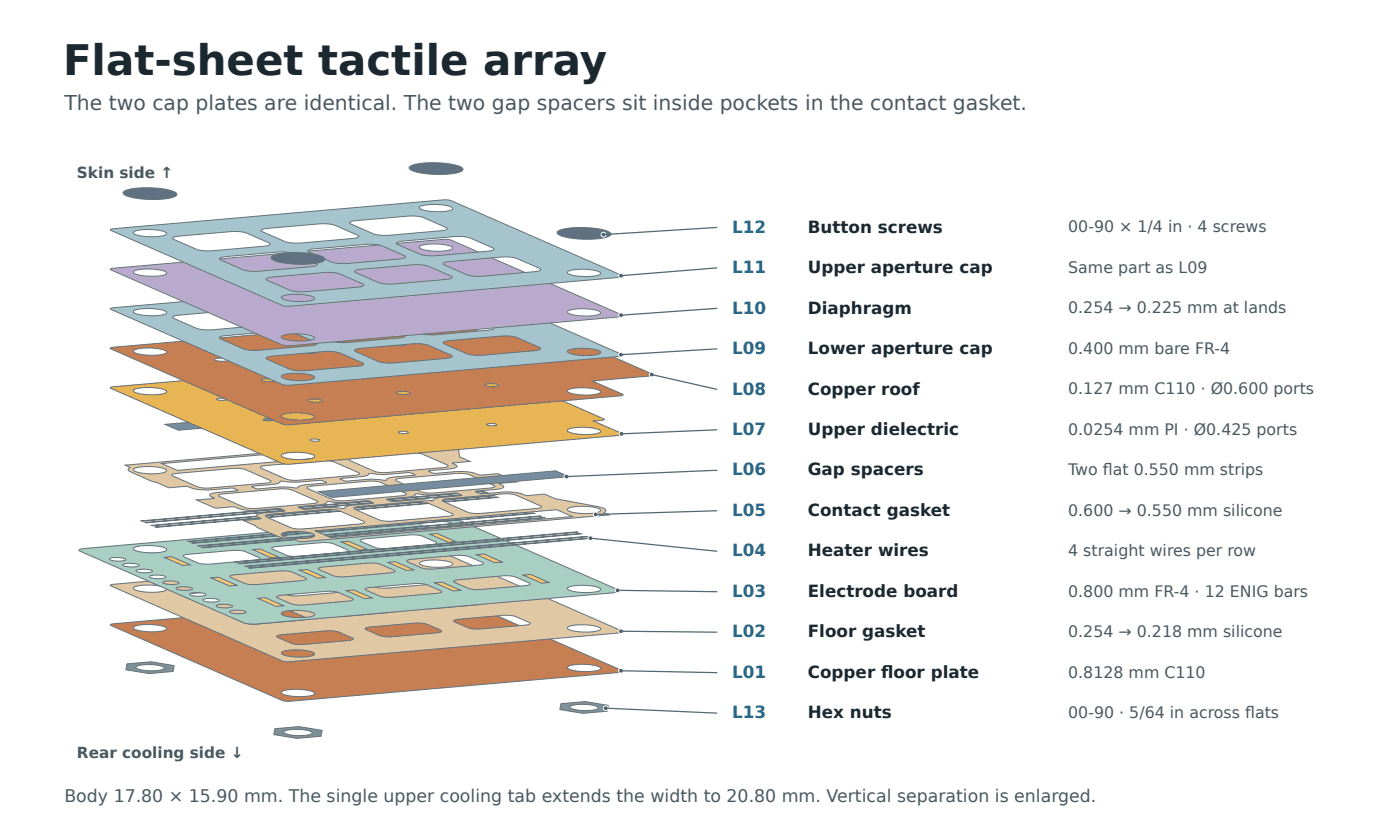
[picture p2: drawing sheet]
<svg xmlns="http://www.w3.org/2000/svg" width="259mm" height="155mm" viewBox="0 0 259 155" stroke-linecap="round" stroke-linejoin="round" font-family="sans-serif">
<path d="M50.9 134.7l-.2 1.1 4.2 .7 4.5-.4 .2-1.1-4.3-.7zM52.6 135.2a7.4 7.4 0 0 1 5.1 .2l.1 .1a2.28 2.28 0 0 1-2.1 .5 4.9 4.9 0 0 1-3.2-.6zM103.8 130.1l-.2 1.1 4.3 .7 4.5-.4 .1-1.1-4.2-.7zM105.5 130.6a7.4 7.4 0 0 1 5.2 .2 2.28 2.28 0 0 1-2 .6 4.9 4.9 0 0 1-3.2-.6zM23.5 122.8l-.2 1 4.3 .7 4.4-.4 .2-1-4.2-.7zM25.2 123.3a7.4 7.4 0 0 1 5.2 .1v.1a2.28 2.28 0 0 1-2.1 .5 4.9 4.9 0 0 1-3.2-.6zM76.4 118.1l-.2 1.1 4.3 .7 4.5-.4 .2-1.1-4.3-.7zM78.1 118.6a7.4 7.4 0 0 1 5.2 .2v.1a2.28 2.28 0 0 1-2 .5 4.9 4.9 0 0 1-3.2-.6z" fill="#82919b" stroke="#64737a" stroke-width=".19"/>
<path d="M20.5 115.5v.1l31.7 13.9 .7 .2 61.8-5.4 .6-.1-31.8-14.1-.7-.1zM52.1 127.9a8.9 8.9 0 0 1 6 .2 .33 .33 0 0 1 0 .4 .33 .33 0 0 1-.3 .1 9.7 9.7 0 0 1-5.7-.4zM105.1 123.3a8.9 8.9 0 0 1 6 .1 .33 .33 0 0 1 0 .4 .33 .33 0 0 1-.4 .1 9.7 9.7 0 0 1-5.6-.3zM24.7 115.9a8.9 8.9 0 0 1 6.1 .2 .33 .33 0 0 1 0 .4 .33 .33 0 0 1-.4 .1 9.7 9.7 0 0 1-5.6-.4zM77.7 111.3a8.9 8.9 0 0 1 6 .2 .33 .33 0 0 1 0 .3 .33 .33 0 0 1-.4 .1 9.7 9.7 0 0 1-5.6-.3z" fill="#c67e53" stroke="#64737a" stroke-width=".19"/>
<path d="M20.5 108.2v.1l31.7 13.9 .7 .1 61.8-5.3 .6-.2-31.8-14-.7-.1zM52.1 120.6a8.9 8.9 0 0 1 6 .2 .33 .33 0 0 1 0 .3 .33 .33 0 0 1-.3 .2 9.7 9.7 0 0 1-5.7-.4zM105.1 116a8.9 8.9 0 0 1 6 .1 .33 .33 0 0 1 0 .4 .33 .33 0 0 1-.4 .1 9.7 9.7 0 0 1-5.6-.3zM24.7 108.6a8.9 8.9 0 0 1 6.1 .2 .33 .33 0 0 1 0 .4 .33 .33 0 0 1-.4 .1 9.7 9.7 0 0 1-5.6-.4zM77.7 104a8.9 8.9 0 0 1 6 .1 .33 .33 0 0 1 0 .4 .33 .33 0 0 1-.4 .1 9.7 9.7 0 0 1-5.6-.3zM51.3 117.6l.8-.2 9.2-.8 1.4 .3 2.5 1 .2 .3-1 .2-9.2 .8-1.3-.3-2.5-1-.2-.2zM67.6 116.1l.9-.2 9.2-.7 1.4 .2 2.4 1.1 .2 .2-.9 .3-9.2 .7-1.4-.2-2.4-1.1-.2-.1zM84 114.7l.9-.2 9.2-.7 1.3 .2 2.5 1.1 .2 .2-.9 .3-9.2 .7-1.4-.2-2.5-1.1-.2-.2zM42.6 113.8l.9-.2 9.2-.8 1.4 .3 2.4 1.1 .2 .2-.9 .3-9.2 .7-1.4-.2-2.5-1.1-.1-.2zM59 112.3l.9-.2 9.1-.7 1.4 .3 2.5 1 .2 .3-.9 .2-9.2 .8-1.4-.3-2.5-1.1-.2-.1zM75.4 110.9l.8-.2 9.2-.7 1.4 .2 2.5 1.1 .2 .2-1 .3-9.2 .7-1.3-.2-2.5-1.1-.2-.1zM34 110l.8-.2 9.2-.7 1.4 .2 2.5 1.1 .2 .2-1 .3-9.1 .7-1.4-.2-2.5-1.1-.2-.2zM50.3 108.6l.9-.2 9.2-.8 1.4 .3 2.5 1 .1 .3-.9 .2-9.2 .8-1.4-.3-2.4-1-.2-.2zM66.7 107.1l.9-.2 9.2-.7 1.4 .2 2.4 1.1 .2 .2-.9 .3-9.2 .7-1.4-.2-2.5-1.1-.1-.1z" fill="#dfc8a3" stroke="#64737a" stroke-width=".19"/>
<path d="M14.7 101.6l-.1 .2 .2 .1 30.3 13.3 1 .2h1.4l66.2-5.8 1-.3-.2-.2-30.3-13.3-1-.2h-1.4l-66.2 5.8zM52.1 113.3a8.9 8.9 0 0 1 6 .2 .33 .33 0 0 1 0 .3 .33 .33 0 0 1-.3 .1 9.7 9.7 0 0 1-5.7-.3zM42.5 113l.7-.2h1.1a1.25 1.25 0 0 1 1.2 .4l-.6 .2-1.2 .1a1.25 1.25 0 0 1-1.2-.4zM40 112l.7-.2 1.1-.1a1.25 1.25 0 0 1 1.2 .4l-.7 .3h-1.1a1.25 1.25 0 0 1-1.2-.4zM37.6 110.9l.6-.2h1.2a1.25 1.25 0 0 1 1.2 .4l-.6 .2h-1.3a1.25 1.25 0 0 1-1.2-.4zM35.1 109.8l.7-.2h1.1a1.25 1.25 0 0 1 1.2 .4l-.6 .2h-1.2a1.25 1.25 0 0 1-1.2-.4zM32.6 108.7l.7-.2h1.1a1.25 1.25 0 0 1 1.2 .4l-.6 .2h-1.2a1.25 1.25 0 0 1-1.2-.4zM30.2 107.6l.6-.2h1.2a1.25 1.25 0 0 1 1.1 .4l-.5 .2-1.3 .1a1.25 1.25 0 0 1-1.2-.4zM27.7 106.5l.6-.1 1.2-.1a1.25 1.25 0 0 1 1.2 .4l-.6 .2-1.3 .1a1.25 1.25 0 0 1-1.1-.4zM25.2 105.5l.7-.2h1.1a1.25 1.25 0 0 1 1.2 .4l-.6 .2h-1.2a1.25 1.25 0 0 1-1.2-.4zM22.7 104.4l.7-.2h1.1a1.25 1.25 0 0 1 1.2 .4l-.5 .2h-1.3a1.25 1.25 0 0 1-1.2-.4zM20.3 103.3l.6-.2h1.2a1.25 1.25 0 0 1 1.2 .4l-.6 .2h-1.3a1.25 1.25 0 0 1-1.2-.4zM24.7 101.3a8.9 8.9 0 0 1 6.1 .2 .33 .33 0 0 1 0 .4 .33 .33 0 0 1-.4 .1 9.7 9.7 0 0 1-5.6-.4zM105.1 108.7a8.9 8.9 0 0 1 6 .1 .33 .33 0 0 1 0 .4 .33 .33 0 0 1-.4 .1 9.7 9.7 0 0 1-5.6-.3zM51.3 110.3l.8-.2 9.2-.8 1.4 .3 2.5 1 .2 .3-1 .2-9.2 .8-1.3-.3-2.5-1-.2-.2zM67.6 108.8l.9-.2 9.2-.7 1.4 .2 2.4 1.1 .2 .2-.9 .3-9.2 .7-1.4-.2-2.4-1.1-.2-.1zM84 107.4l.9-.2 9.2-.7 1.3 .2 2.5 1.1 .2 .2-.9 .3-9.2 .7-1.4-.2-2.5-1.1-.2-.2zM42.6 106.5l.9-.2 9.2-.8 1.4 .3 2.4 1.1 .2 .2-.9 .3-9.2 .7-1.4-.3-2.5-1-.1-.2zM59 105l.9-.2 9.1-.7 1.4 .2 2.5 1.1 .2 .3-.9 .2-9.2 .8-1.4-.3-2.5-1.1-.2-.1zM75.4 103.6l.8-.2 9.2-.7 1.4 .2 2.5 1.1 .2 .2-1 .3-9.2 .7-1.3-.2-2.5-1.1-.2-.1zM34 102.7l.8-.2 9.2-.7 1.4 .2 2.5 1.1 .2 .2-1 .3-9.1 .7-1.4-.2-2.5-1.1-.2-.2zM50.3 101.3l.9-.2 9.2-.8 1.4 .3 2.5 1 .1 .3-.9 .2-9.2 .8-1.4-.3-2.4-1-.2-.2zM66.7 99.8l.9-.2 9.2-.7 1.4 .2 2.4 1.1 .2 .2-.9 .3-9.2 .7-1.4-.2-2.5-1.1-.1-.1zM77.7 96.7a8.9 8.9 0 0 1 6 .1 .33 .33 0 0 1 0 .4 .33 .33 0 0 1-.4 .1 9.7 9.7 0 0 1-5.6-.3z" fill="#a9cec2" stroke="#64737a" stroke-width=".19"/>
<g fill="#f6c870" stroke="#64737a" stroke-width=".19">
<path d="M30.4 103.1l1.4-.2 3.4 1.5-1.4 .1z"/>
<path d="M46.8 101.6l1.4-.1 3.4 1.5-1.4 .1z"/>
<path d="M63.2 100.2l1.3-.1 3.4 1.5-1.3 .1z"/>
<path d="M79.5 98.8l1.4-.2 3.4 1.5-1.4 .2z"/>
<path d="M39.1 106.8l1.3-.1 3.4 1.5-1.3 .1z"/>
<path d="M55.4 105.4l1.4-.1 3.4 1.5-1.4 .1z"/>
<path d="M71.8 104l1.4-.1 3.4 1.4-1.4 .2z"/>
<path d="M88.2 102.6l1.4-.2 3.3 1.5-1.3 .1z"/>
<path d="M47.7 110.6l1.4-.1 3.4 1.5-1.4 .1z"/>
<path d="M64.1 109.2l1.4-.1 3.3 1.5-1.3 .1z"/>
<path d="M80.5 107.8l1.3-.2 3.4 1.5-1.3 .2z"/>
<path d="M96.8 106.3l1.4-.1 3.4 1.5-1.4 .1z"/>
</g>
<path d="M37.4 101.2l63.4-5.4zM36.7 100.9l63.4-5.4zM28.7 97.4l63.5-5.4zM28.1 97.1l63.4-5.4zM26.9 96.6l63.4-5.5zM26.2 96.3l63.4-5.5zM46 105l63.5-5.5zM45.4 104.7l63.4-5.5zM44.1 104.2l63.5-5.5zM43.5 103.9l63.4-5.5zM35.5 100.4l63.4-5.5zM34.8 100.1l63.5-5.5z" fill="#923d31" stroke="#64737a" stroke-width=".19"/>
<path d="M23.2 86l.9 .4-.2 .2a.37 .37 0 0 0-.2 .4 .37 .37 0 0 0 .5 .2l3.6 1.7 1.2 .3 2.2 1 3.5-.3a8.3 8.3 0 0 0 4.5 .7l3.8-.4 1.1 .5-4.7 .5-.5 .2-.1 .2 .8 .5-3.2 .3 3.5 1.6 3.4-.3a8.3 8.3 0 0 0 4.5 .6l3.7-.3 1.2 .4-4.6 .6a.56 .56 0 0 0-.7 .4l.9 .5-3.3 .3 2.3 1 .5 .4 4 1.7 2.8 .5 1 .4 57.1-5-.9-.4a.38 .38 0 0 0 .3-.4 .38 .38 0 0 0-.4-.4l-1.2-.4-7.7-1.4-2-.8-3.4 .2a8.3 8.3 0 0 0-4.5-.6l-3.7 .3-1.3-.4 4.7-.5a.56 .56 0 0 0 .6-.5l-.8-.5 3.2-.3-3.5-1.5-3.4 .2a8.3 8.3 0 0 0-4.5-.6l-3.7 .3-1.2-.4 4.7-.5a.56 .56 0 0 0 .6-.4l-.9-.6 3.3-.3-2-.9-.2-2a3.6 3.6 0 0 0-2.7-.9l-.9-.1-.9-.4zM71.6 92.3l4.2-.4a1.47 1.47 0 0 0 1.2-.6l3 .2 4.4-.3 1.1 .4-4.3 .4a1.47 1.47 0 0 0-1.2 .6l-3-.2-4.3 .3zM62.9 88.5l4.3-.4a1.47 1.47 0 0 0 1.2-.6l3 .2 4.3-.3 1.1 .4-4.2 .4a1.47 1.47 0 0 0-1.2 .6l-3-.2-4.4 .4zM55.2 93.7l4.3-.4a1.47 1.47 0 0 0 1.1-.6l3 .2 4.4-.3 1.1 .4-4.3 .5a1.47 1.47 0 0 0-1.1 .5l-3-.2-4.4 .4zM46.5 89.9l4.3-.4a1.47 1.47 0 0 0 1.2-.5l3 .2 4.4-.4 1.1 .4-4.3 .5a1.47 1.47 0 0 0-1.2 .5l-3-.2-4.4 .4zM52.1 98.7a8.9 8.9 0 0 1 6 .1 .33 .33 0 0 1 0 .4 .33 .33 0 0 1-.3 .1 9.7 9.7 0 0 1-5.7-.3zM49.2 95.3l.8-.2 10.4-.9h1.3l1 .2 4.6 2 .2 .2-1 .3-10.3 .9h-1.3l-1.1-.2-4.5-2-.2-.2zM65.5 93.9l.9-.2 10.3-.9h1.4l1 .2 4.5 2 .2 .2-.9 .3-10.3 .9h-1.4l-1-.3-4.5-1.9-.2-.2zM40.5 91.5l.9-.2 10.3-.9h1.4l1 .2 4.5 2 .2 .2-.9 .3-10.3 .9h-1.4l-1-.2-4.6-2-.1-.1zM56.9 90.1l.9-.2 10.3-.9h1.3l1.1 .2 4.5 2 .2 .2-.9 .3-10.4 .9h-1.3l-1.1-.2-4.5-2-.2-.2zM31.9 87.7l.8-.2 10.4-.9h1.3l1.1 .2 4.5 2 .2 .2-1 .3-10.3 .9h-1.3l-1.1-.2-4.5-2-.2-.1zM48.2 86.3l.9-.2 10.3-.9h1.4l1 .2 4.6 2 .1 .2-.9 .3-10.3 .9h-1.4l-1-.2-4.5-2-.2-.2zM24.7 86.7a8.9 8.9 0 0 1 6.1 .2 .33 .33 0 0 1 0 .4 .33 .33 0 0 1-.4 .1 9.7 9.7 0 0 1-5.6-.4zM58.3 98.1l44.7-3.9 2.9 1.3-44.7 3.9zM105.1 94.1a8.9 8.9 0 0 1 6 .1 .33 .33 0 0 1 0 .4 .33 .33 0 0 1-.4 .1 9.7 9.7 0 0 1-5.6-.4zM81.9 92.4l.9-.2 10.3-.9h1.3l1.1 .2 4.5 2 .2 .3-.9 .2-10.3 .9h-1.4l-1-.2-4.6-2-.2-.1zM73.3 88.6l.8-.2 10.4-.9h1.3l1 .3 4.6 1.9 .2 .3-1 .2-10.3 .9h-1.3l-1.1-.2-4.5-2-.2-.1zM64.6 84.9l.9-.2 10.3-.9h1.4l1 .2 4.5 2 .2 .2-.9 .3-10.3 .9h-1.4l-1-.3-4.6-1.9-.1-.2zM77.7 82.1a8.9 8.9 0 0 1 6 .1 .33 .33 0 0 1 0 .4 .33 .33 0 0 1-.4 .1 9.7 9.7 0 0 1-5.6-.3zM29.9 85.7l44.7-3.9 2.9 1.3-44.7 3.9z" fill="#dfc8a3" stroke="#64737a" stroke-width=".19"/>
<path d="M58.9 90.9l2.5 1.1 43.9-3.9-2.5-1zM30.5 78.5l2.5 1 43.9-3.8-2.5-1.1z" fill="#788ca0" stroke="#64737a" stroke-width=".19"/>
<path d="M20.5 71.6v.2l31.7 13.9 .7 .1 61.8-5.3 .6-.2-5.5-2.5 1.9-.1 .2-.1-.1-.1-20.2-8.9-.9-.1-1.9 .2-5.3-2.4-.7-.1zM52.1 84.1a8.9 8.9 0 0 1 6 .1 .33 .33 0 0 1 0 .4 .33 .33 0 0 1-.3 .1 9.7 9.7 0 0 1-5.7-.3zM105.1 79.5a8.9 8.9 0 0 1 6 .1 .33 .33 0 0 1 0 .4 .33 .33 0 0 1-.4 .1 9.7 9.7 0 0 1-5.6-.4zM24.7 72.1a8.9 8.9 0 0 1 6.1 .2 .33 .33 0 0 1 0 .3 .33 .33 0 0 1-.4 .1 9.7 9.7 0 0 1-5.6-.3zM77.7 67.5a8.9 8.9 0 0 1 6 .1 .33 .33 0 0 1 0 .4 .33 .33 0 0 1-.4 .1 9.7 9.7 0 0 1-5.6-.3zM57.4 81.3l1.3-.1a.3 .3 0 0 1 .5 .3l-1.2 .1-.5-.1zM73.7 79.9l1.4-.1a.3 .3 0 0 1 .5 .2l-1.1 .1-.6-.1zM90.1 78.4l1.4-.1a.3 .3 0 0 1 .4 .3l-1.1 .1-.6-.1zM48.7 77.5l1.4-.1a.3 .3 0 0 1 .4 .3l-1.1 .1-.6-.1zM65.1 76.1l1.3-.1a.3 .3 0 0 1 .5 .2l-1.1 .2-.6-.1zM81.5 74.7l1.3-.1a.3 .3 0 0 1 .5 .2l-1.1 .1-.6-.1zM40.1 73.7l1.3-.1a.3 .3 0 0 1 .5 .3l-1.2 .1-.5-.1zM56.4 72.3l1.4-.1a.3 .3 0 0 1 .5 .3l-1.1 .1-.6-.1zM72.8 70.9l1.4-.1a.3 .3 0 0 1 .4 .2l-1.1 .1-.6-.1z" fill="#e7b554" stroke="#64737a" stroke-width=".19"/>
<path d="M20.5 64.3v.2l31.7 13.9 .9 .1 61.8-5.3 .4-.2-5.7-2.6 11.4-1-19.9-8.8-1.1-.1-11 .9-5.5-2.4-.9-.1zM52.1 76.8a8.9 8.9 0 0 1 6 .1 .33 .33 0 0 1 0 .4 .33 .33 0 0 1-.3 .1 9.7 9.7 0 0 1-5.7-.3zM105.1 72.1a8.9 8.9 0 0 1 6 .2 .33 .33 0 0 1 0 .4 .33 .33 0 0 1-.4 .1 9.7 9.7 0 0 1-5.6-.4zM24.7 64.8a8.9 8.9 0 0 1 6.1 .1 .33 .33 0 0 1 0 .4 .33 .33 0 0 1-.4 .1 9.7 9.7 0 0 1-5.6-.3zM77.7 60.2a8.9 8.9 0 0 1 6 .1 .33 .33 0 0 1 0 .4 .33 .33 0 0 1-.4 .1 9.7 9.7 0 0 1-5.6-.3zM57 74l.7-.2h1a.76 .76 0 0 1 .9 .4l-.6 .1h-1.1a.76 .76 0 0 1-.9-.3zM73.4 72.5l.5-.1h1.1a.76 .76 0 0 1 .9 .3l-.6 .2h-1a.76 .76 0 0 1-.9-.4zM89.7 71.1l.7-.2h1a.76 .76 0 0 1 .9 .4l-.7 .2h-1a.76 .76 0 0 1-.9-.4zM48.3 70.2l.7-.2h1a.76 .76 0 0 1 .9 .4l-.5 .2h-1.2a.76 .76 0 0 1-.9-.4zM64.7 68.8l.6-.2h1.1a.76 .76 0 0 1 .9 .4l-.7 .1h-1a.76 .76 0 0 1-.9-.3zM81.1 67.3l.7-.1h1a.76 .76 0 0 1 .9 .3l-.7 .2h-1a.76 .76 0 0 1-.9-.4zM39.7 66.4l.7-.2h1a.76 .76 0 0 1 .9 .4l-.6 .2h-1.1a.76 .76 0 0 1-.9-.4zM56.1 65l.6-.2h1.1a.76 .76 0 0 1 .9 .4l-.7 .1h-1a.76 .76 0 0 1-.9-.3zM72.4 63.5l.7-.1h1a.76 .76 0 0 1 .9 .3l-.5 .2h-1.2a.76 .76 0 0 1-.9-.4z" fill="#c67e53" stroke="#64737a" stroke-width=".19"/>
<path d="M20.5 57v.2l31.7 13.9 .7 .1 61.8-5.3 .6-.2-31.8-14-.7-.1zM52.1 69.5a8.9 8.9 0 0 1 6 .1 .33 .33 0 0 1 0 .4 .33 .33 0 0 1-.3 .1 9.7 9.7 0 0 1-5.7-.3zM49.3 66.1l1.1-.3 9.6-.8a7.6 7.6 0 0 1 2.9 .3l4.2 1.8 .2 .3-.5 .2-.7 .1-9.5 .8a7.6 7.6 0 0 1-3-.2l-4.1-1.8-.2-.2zM40.7 62.3l1.1-.2 9.5-.9a7.6 7.6 0 0 1 3 .3l4.1 1.8 .3 .3-.3 .2-.9 .1-9.6 .9a7.6 7.6 0 0 1-2.9-.3l-4.1-1.8-.3-.2zM57.1 60.9l1-.3 9.6-.8a7.6 7.6 0 0 1 3 .3l4.1 1.8 .2 .2-.2 .2-.9 .2-9.6 .8a7.6 7.6 0 0 1-3-.3l-4.1-1.8-.2-.1zM32 58.5l1.1-.2 9.6-.9a7.6 7.6 0 0 1 3 .3l4.1 1.8 .2 .3-.2 .2-.9 .1-9.6 .9a7.6 7.6 0 0 1-3-.3l-4.1-1.8-.2-.2zM48.4 57.1l1.1-.3 9.6-.8a7.6 7.6 0 0 1 2.9 .3l4.1 1.8 .3 .3-.5 .2-.7 .1-9.5 .8a7.6 7.6 0 0 1-3-.2l-4.1-1.8-.3-.2zM24.7 57.5a8.9 8.9 0 0 1 6.1 .1 .33 .33 0 0 1 0 .4 .33 .33 0 0 1-.4 .1 9.7 9.7 0 0 1-5.6-.3zM105.1 64.8a8.9 8.9 0 0 1 6 .2 .33 .33 0 0 1 0 .4 .33 .33 0 0 1-.4 .1 9.7 9.7 0 0 1-5.6-.4zM65.7 64.7l1.1-.3 9.5-.8a7.6 7.6 0 0 1 3 .3l4.1 1.8 .3 .2-.5 .3-.7 .1-9.5 .8a7.6 7.6 0 0 1-3-.3l-4.1-1.8-.3-.2zM82.1 63.2l1.1-.2 9.5-.9a7.6 7.6 0 0 1 3 .3l4.1 1.8 .3 .3-.5 .2-.7 .1-9.6 .9a7.6 7.6 0 0 1-2.9-.3l-4.2-1.8-.2-.2zM73.4 59.4l1.1-.2 9.6-.8a7.6 7.6 0 0 1 2.9 .2l4.2 1.8 .2 .3-.5 .3-.7 .1-9.5 .8a7.6 7.6 0 0 1-3-.3l-4.1-1.8-.2-.2zM64.8 55.7l1.1-.3 9.5-.8a7.6 7.6 0 0 1 3 .3l4.1 1.8 .3 .2-.3 .2-.9 .2-9.6 .8a7.6 7.6 0 0 1-2.9-.3l-4.1-1.8-.3-.2zM77.7 52.9a8.9 8.9 0 0 1 6 .1 .33 .33 0 0 1 0 .4 .33 .33 0 0 1-.4 .1 9.7 9.7 0 0 1-5.6-.3z" fill="#a5c4ce" stroke="#64737a" stroke-width=".19"/>
<path d="M20.5 49.7v.2l31.7 13.9 .7 .1 61.8-5.3 .6-.2-31.8-14-.7-.1zM52.1 62.2a8.9 8.9 0 0 1 6 .1 .33 .33 0 0 1 0 .4 .33 .33 0 0 1-.3 .1 9.7 9.7 0 0 1-5.7-.3zM105.1 57.5a8.9 8.9 0 0 1 6 .2 .33 .33 0 0 1 0 .4 .33 .33 0 0 1-.4 .1 9.7 9.7 0 0 1-5.6-.4zM24.7 50.2a8.9 8.9 0 0 1 6.1 .1 .33 .33 0 0 1 0 .4 .33 .33 0 0 1-.4 .1 9.7 9.7 0 0 1-5.6-.3zM77.7 45.6a8.9 8.9 0 0 1 6 .1 .33 .33 0 0 1 0 .4 .33 .33 0 0 1-.4 .1 9.7 9.7 0 0 1-5.6-.4z" fill="#b9a9cd" stroke="#64737a" stroke-width=".19"/>
<path d="M20.5 42.4v.2l31.7 13.9 .7 .1 61.8-5.3 .6-.2-31.8-14-.7-.1zM52.1 54.9a8.9 8.9 0 0 1 6 .1 .33 .33 0 0 1 0 .4 .33 .33 0 0 1-.3 .1 9.7 9.7 0 0 1-5.7-.3zM49.3 51.5l1.1-.3 9.6-.8a7.6 7.6 0 0 1 2.9 .3l4.2 1.8 .2 .3-.5 .2-.7 .1-9.5 .8a7.6 7.6 0 0 1-3-.2l-4.1-1.9-.2-.1zM40.7 47.7l1.1-.3 9.5-.8a7.6 7.6 0 0 1 3 .3l4.1 1.8 .3 .3-.3 .1-.9 .2-9.6 .8a7.6 7.6 0 0 1-2.9-.2l-4.1-1.8-.3-.2zM57.1 46.3l1-.3 9.6-.8a7.6 7.6 0 0 1 3 .3l4.1 1.8 .2 .2-.2 .2-.9 .2-9.6 .8a7.6 7.6 0 0 1-3-.3l-4.1-1.8-.2-.2zM32 43.9l1.1-.2 9.6-.9a7.6 7.6 0 0 1 3 .3l4.1 1.8 .2 .3-.5 .2-.6 .1-9.6 .9a7.6 7.6 0 0 1-3-.3l-4.1-1.8-.2-.2zM48.4 42.5l1.1-.3 9.6-.8a7.6 7.6 0 0 1 2.9 .3l4.1 1.8 .3 .3-.3 .1-.9 .2-9.5 .8a7.6 7.6 0 0 1-3-.2l-4.1-1.8-.3-.2zM24.7 42.9a8.9 8.9 0 0 1 6.1 .1 .33 .33 0 0 1 0 .4 .33 .33 0 0 1-.4 .1 9.7 9.7 0 0 1-5.6-.3zM105.1 50.2a8.9 8.9 0 0 1 6 .2 .33 .33 0 0 1 0 .4 .33 .33 0 0 1-.4 .1 9.7 9.7 0 0 1-5.6-.4zM65.7 50l1.1-.2 9.5-.8a7.6 7.6 0 0 1 3 .2l4.1 1.8 .3 .3-.3 .2-.9 .2-9.5 .8a7.6 7.6 0 0 1-3-.3l-4.1-1.8-.3-.2zM82.1 48.6l1.1-.2 9.5-.9a7.6 7.6 0 0 1 3 .3l4.1 1.8 .3 .3-.5 .2-.7 .1-9.6 .9a7.6 7.6 0 0 1-2.9-.3l-4.2-1.8-.2-.2zM73.4 44.8l1.1-.2 9.6-.9a7.6 7.6 0 0 1 2.9 .3l4.2 1.8 .2 .3-.2 .2-1 .1-9.5 .9a7.6 7.6 0 0 1-3-.3l-4.1-1.8-.2-.2zM64.8 41.1l1.1-.3 9.5-.8a7.6 7.6 0 0 1 3 .2l4.1 1.8 .3 .3-.3 .2-.9 .2-9.6 .8a7.6 7.6 0 0 1-2.9-.3l-4.1-1.8-.3-.2zM77.7 38.3a8.9 8.9 0 0 1 6 .1 .33 .33 0 0 1 0 .4 .33 .33 0 0 1-.4 .1 9.7 9.7 0 0 1-5.6-.4z" fill="#a5c4ce" stroke="#64737a" stroke-width=".19"/>
<path d="M50.3 47.4a.48 .48 0 0 0 0 .5 .48 .48 0 0 0 .4 .3 16.6 16.6 0 0 0 9.1 .1 .42 .42 0 0 0 .3-.4 .42 .42 0 0 0-.4-.4 16.2 16.2 0 0 0-9.2-.3zM103.2 42.8a.48 .48 0 0 0 0 .5 .48 .48 0 0 0 .5 .2 16.6 16.6 0 0 0 9 .2 .42 .42 0 0 0 .4-.4 .42 .42 0 0 0-.4-.4 16.2 16.2 0 0 0-9.2-.3zM22.9 35.4a.48 .48 0 0 0 0 .6 .48 .48 0 0 0 .5 .2 16.6 16.6 0 0 0 9 .1 .42 .42 0 0 0 .3-.4 .42 .42 0 0 0-.3-.4 16.2 16.2 0 0 0-9.3-.2zM75.8 30.8a.48 .48 0 0 0 0 .5 .48 .48 0 0 0 .5 .3 16.6 16.6 0 0 0 9 .1 .42 .42 0 0 0 .4-.4 .42 .42 0 0 0-.4-.4 16.2 16.2 0 0 0-9.2-.3z" fill="#607181" stroke="#64737a" stroke-width=".19"/>
<g fill="#385c72" stroke="#fff" stroke-width=".19">
<circle cx="112.1" cy="130.9" r=".44"/>
<circle cx="114.9" cy="124" r=".44"/>
<circle cx="114.9" cy="116.7" r=".44"/>
<circle cx="114.3" cy="109.1" r=".44"/>
<circle cx="109.3" cy="99.5" r=".44"/>
<circle cx="110.2" cy="95.1" r=".44"/>
<circle cx="104.8" cy="88.1" r=".44"/>
<circle cx="115" cy="80.2" r=".44"/>
<circle cx="120.6" cy="69.3" r=".44"/>
<circle cx="114.9" cy="65.6" r=".44"/>
<circle cx="114.9" cy="58.3" r=".44"/>
<circle cx="114.9" cy="51" r=".44"/>
<circle cx="111.7" cy="43.4" r=".44"/>
</g>
<g fill="none" stroke="#4d6673" stroke-width=".23">
<path d="M132.6 57l-17.7 1.3M132.6 49.5l-17.7 1.5M132.6 42.1l-20.9 1.3M120.6 69.3l12 2.7M132.6 79.5l-17.6 .7M132.6 64.5l-17.7 1.1M109.3 99.5l23.3 2.4M132.6 94.4l-22.4 .7M132.6 87l-27.8 1.1M114.3 109.1l18.3 .3M114.9 116.7l17.7 .2M112.1 130.9l20.5 1"/>
<path d="M114.9 124l17.7 .4"/>
</g>
<text font-size="7.8" fill="#1c2830" x="11.7" y="14">Flat-sheet tactile array</text>
<text font-size="3.8" fill="#495861" x="11.9" y="20.4">The two cap plates are identical. The two gap spacers sit inside pockets in the contact gasket.</text>
<text font-size="3.2" fill="#495861" x="11.9" y="148.3">Body 17.80 × 15.90 mm. The single upper cooling tab extends the width to 20.80 mm. Vertical separation is enlarged.</text>
<g font-size="3.1" fill="#28668a">
<text x="135.5" y="43">L12</text>
<text x="135.5" y="50.5">L11</text>
<text x="135.5" y="58">L10</text>
<text x="135.5" y="65.5">L09</text>
<text x="135.5" y="72.9">L08</text>
<text x="135.5" y="80.4">L07</text>
<text x="135.5" y="87.9">L06</text>
<text x="135.5" y="95.4">L05</text>
<text x="135.5" y="102.9">L04</text>
<text x="135.5" y="110.4">L03</text>
<text x="135.5" y="117.8">L02</text>
<text x="135.5" y="125.3">L01</text>
<text x="135.5" y="132.8">L13</text>
</g>
<g font-size="3.1" fill="#1c2830">
<text x="149.5" y="43">Button screws</text>
<text x="149.5" y="50.5">Upper aperture cap</text>
<text x="149.5" y="58">Diaphragm</text>
<text x="149.5" y="65.5">Lower aperture cap</text>
<text x="149.5" y="72.9">Copper roof</text>
<text x="149.5" y="80.4">Upper dielectric</text>
<text x="149.5" y="87.9">Gap spacers</text>
<text x="149.5" y="95.4">Contact gasket</text>
<text x="149.5" y="102.9">Heater wires</text>
<text x="149.5" y="110.4">Electrode board</text>
<text x="149.5" y="117.8">Floor gasket</text>
<text x="149.5" y="125.3">Copper foor plate</text>
<text x="163.1" y="125.3">l</text>
<text x="149.5" y="132.8">Hex nuts</text>
</g>
<g font-size="2.9" fill="#495861">
<text x="197.7" y="43">00-90 × 1/4 in · 4 screws</text>
<text x="197.7" y="50.4">Same part as L09</text>
<text x="197.7" y="57.9">0.254 → 0.225 mm at lands</text>
<text x="197.7" y="65.4">0.400 mm bare FR-4</text>
<text x="197.7" y="72.9">0.127 mm C110 · Ø0.600 ports</text>
<text x="197.7" y="80.4">0.0254 mm PI · Ø0.425 ports</text>
<text x="197.7" y="87.9">Two fat 0.550 mm strips</text>
<text x="204.1" y="87.9">l</text>
<text x="197.7" y="95.4">0.600 → 0.550 mm silicone</text>
<text x="197.7" y="102.8">4 straight wires per row</text>
<text x="197.7" y="110.3">0.800 mm FR-4 · 12 ENIG bars</text>
<text x="197.7" y="117.8">0.254 → 0.218 mm silicone</text>
<text x="197.7" y="125.3">0.8128 mm C110</text>
<text x="197.7" y="132.8">00-90 · 5/64 in across fats</text>
<text x="230.4" y="132.8">l</text>
</g>
<g font-size="2.8" fill="#495861">
<text x="14.2" y="33">Skin side ↑</text>
<text x="14.2" y="140.1">Rear cooling side ↓</text>
</g>
</svg>
